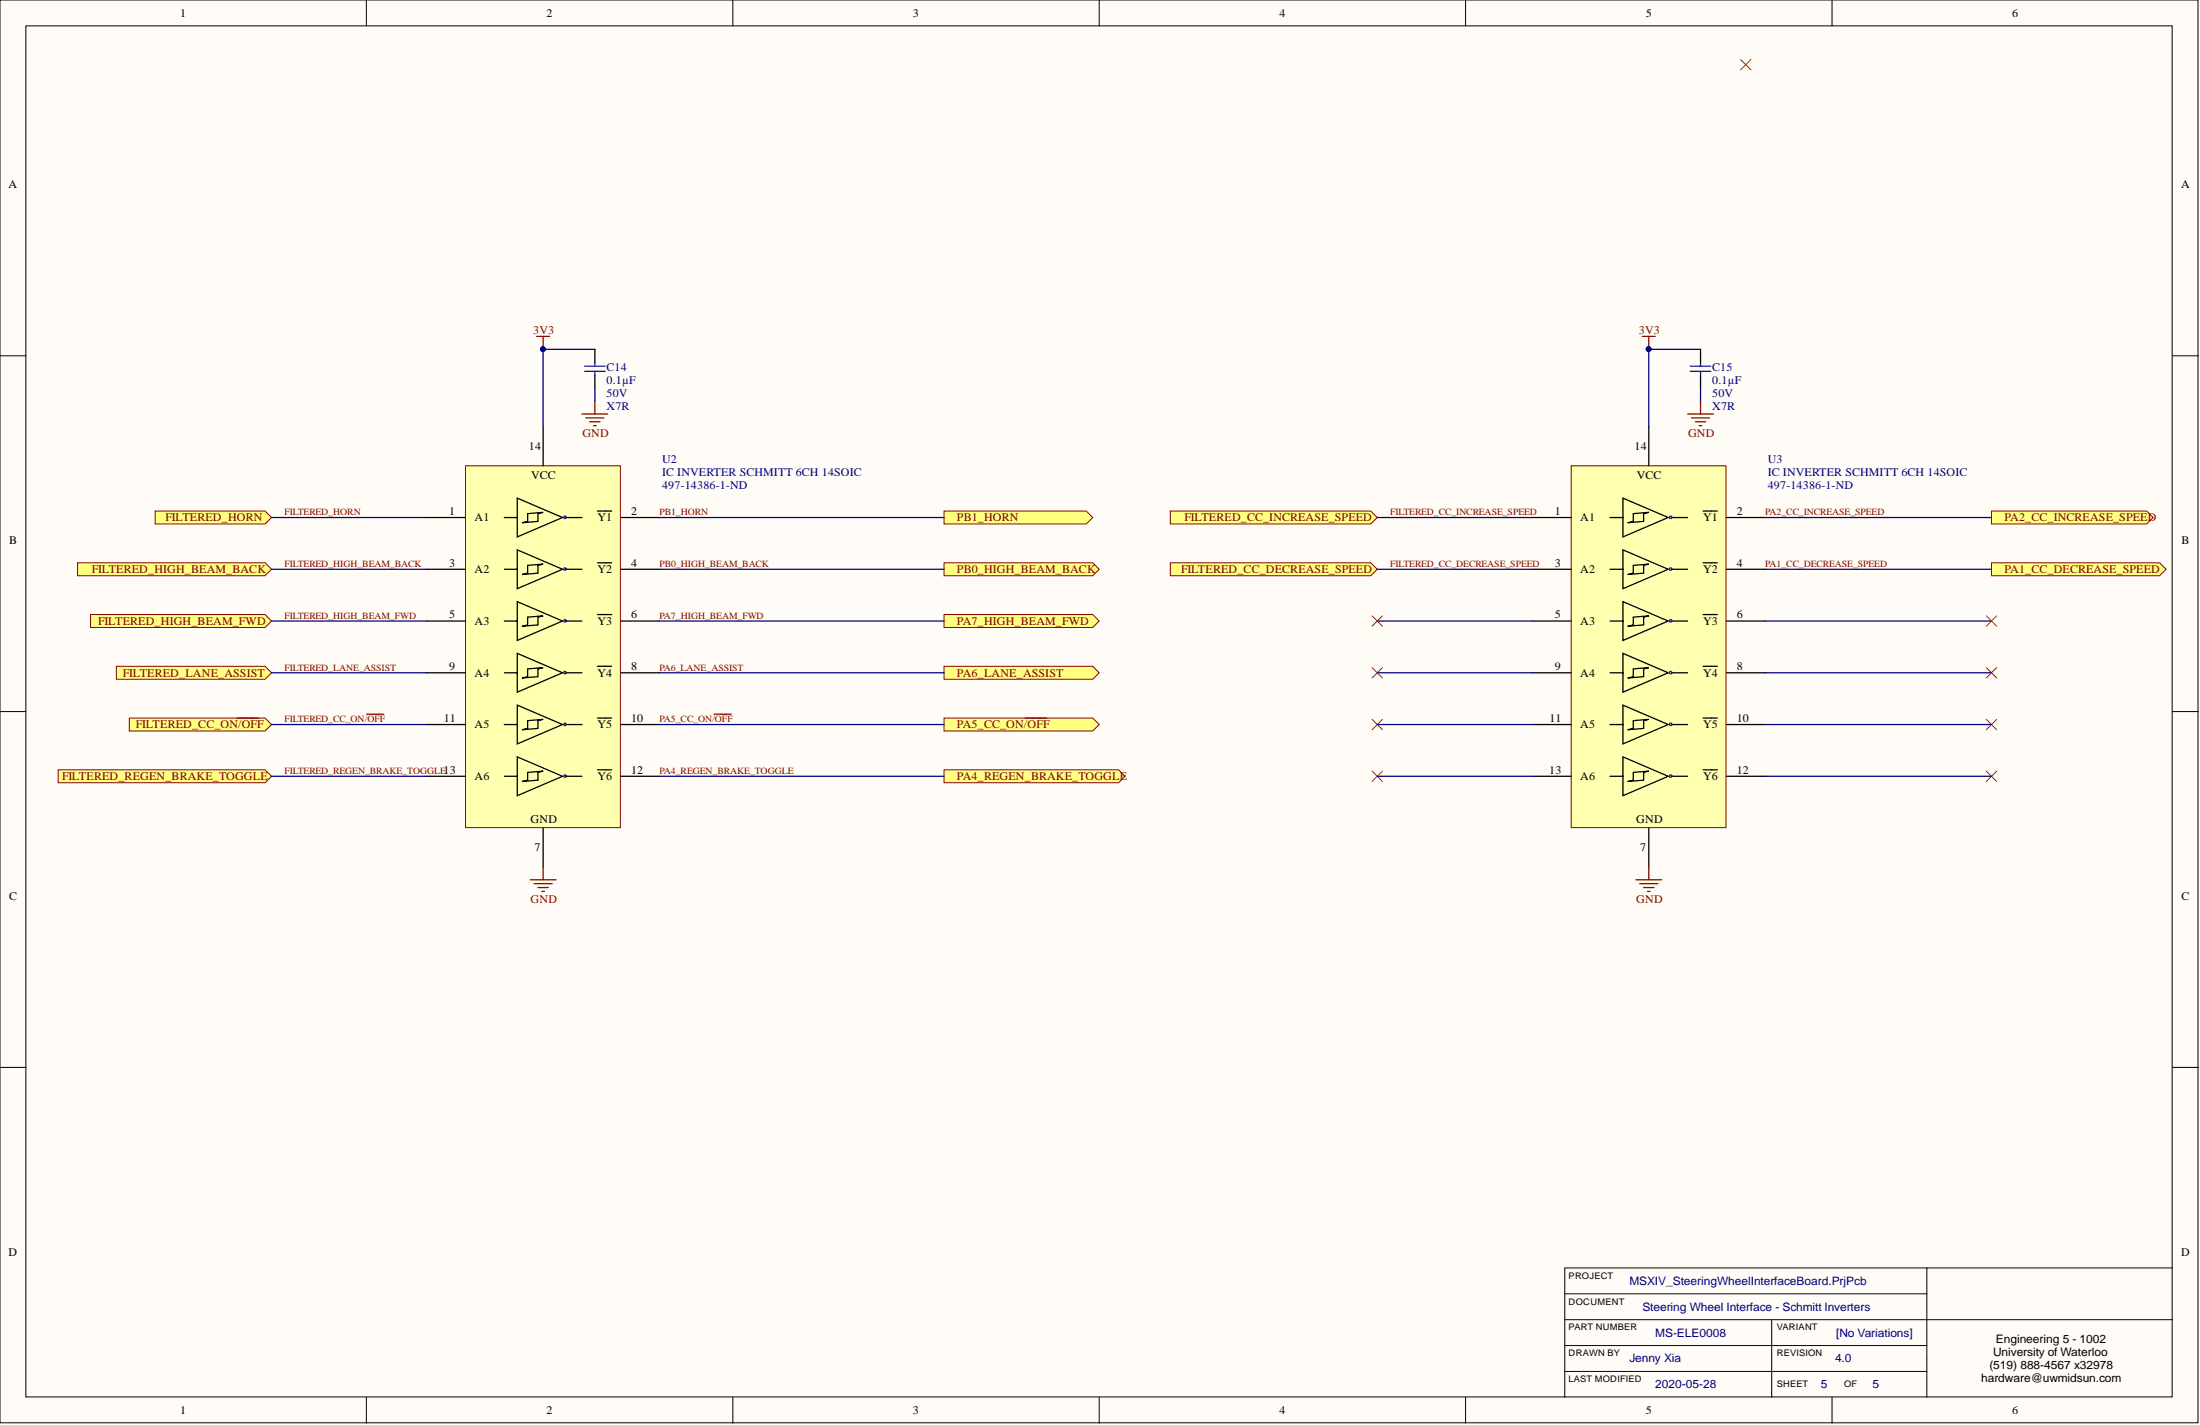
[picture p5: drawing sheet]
<svg xmlns="http://www.w3.org/2000/svg" width="431mm" height="279mm" viewBox="0 0 431 279" stroke-linecap="round" stroke-linejoin="round" font-family="sans-serif">
<g fill="#fffcf8" stroke="#000" stroke-width=".2">
<path d="M0 0h431.1v279h-431.1z"/>
<path d="M5.1 5.1h420.9v268.8h-420.9z"/>
</g>
<g fill="none" stroke="#000" stroke-width=".2">
<path d="M71.8 0v5.1M143.7 0v5.1M215.6 0v5.1M287.4 0v5.1M359.3 0v5.1M0 69.8h5.1M426.1 69.8h5M0 139.5h5.1M426.1 139.5h5M0 209.3h5.1M426.1 209.3h5M71.8 274v5"/>
<path d="M143.7 274v5M215.6 274v5M287.4 274v5M359.3 274v5"/>
</g>
<path d="M185.1 140.8h29.2l1.3 1.3-1.3 1.2h-29.2z" fill-rule="evenodd" fill="#ffff80" stroke="#800000" stroke-width=".2"/>
<path d="M201 140.8h4.2" fill="none" stroke="#800000" stroke-width=".25"/>
<g fill="#ffff80" stroke="#800000" stroke-width=".2">
<path d="M185.1 150.9h34.3l1.2 1.3-1.2 1.3h-34.3z" fill-rule="evenodd"/>
<path d="M185.1 120.5h29.2l1.3 1.3-1.3 1.2h-29.2z" fill-rule="evenodd"/>
<path d="M185.1 130.6h29.2l1.3 1.3-1.3 1.3h-29.2z" fill-rule="evenodd"/>
<path d="M185.1 100.2h27.9l1.3 1.3-1.3 1.2h-27.9z" fill-rule="evenodd"/>
<path d="M185.1 110.4h29.2l1.3 1.2-1.3 1.3h-29.2z" fill-rule="evenodd"/>
</g>
<path d="M71.9 140h3.3" fill="none" stroke="#800000" stroke-width=".25"/>
<path d="M91.3 91.3h30.4v71h-30.4z" fill="#ffffb0" stroke="#800000" stroke-width=".2"/>
<g fill="none" stroke="#000" stroke-width=".25">
<path d="M116.7 68.5v2.5M116.7 73.6v2.5M106.5 83.7v7.6M83.7 101.5h7.6M83.7 111.6h7.6M98.9 101.5h2.5v-3.8l8.9 3.8-8.9 3.8v-3.8M98.9 111.6h2.5v-3.8l8.9 3.8-8.9 3.8v-3.8M103.5 100.7l3-.2-1 .2v1.5l-3 .3 1-.3zM103.5 110.9l3-.3-1 .3v1.5l-3 .2 1-.2zM111.1 101.5h3M111.1 111.6h3M117.2 100.2h2.8"/>
<path d="M117.2 110.4h2.8M121.7 101.5h7.6M121.7 111.6h7.6M83.7 121.8h7.6M83.7 131.9h7.6M98.9 121.8h2.5v-3.8l8.9 3.8-8.9 3.8v-3.8M98.9 131.9h2.5v-3.8l8.9 3.8-8.9 3.8v-3.8M103.5 121l3-.2-1 .2v1.5l-3 .3 1-.3zM103.5 131.2l3-.3-1 .3v1.5l-3 .2 1-.2zM111.1 121.8h3M111.1 131.9h3M117.2 120.5h2.8"/>
<path d="M117.2 130.6h2.8M121.7 121.8h7.6M121.7 131.9h7.6M83.7 142.1h7.6M83.7 152.2h7.6M98.9 142.1h2.5v-3.8l8.9 3.8-8.9 3.8v-3.8M98.9 152.2h2.5v-3.8l8.9 3.8-8.9 3.8v-3.8M103.5 141.3l3-.3-1 .3v1.5l-3 .3 1-.3zM103.5 151.4l3-.2-1 .2v1.6l-3 .2 1-.2zM111.1 142.1h3M111.1 152.2h3M117.2 140.8h2.8"/>
<path d="M117.2 150.9h2.8M121.7 142.1h7.6M121.7 152.2h7.6M106.5 162.4v7.6"/>
</g>
<g fill="none" stroke="#00f" stroke-width=".25">
<path d="M114.6 72.8h4.1M114.6 71.8h4.1M116.7 71v.8M116.7 72.8v.8"/>
<circle cx="110.8" cy="101.4" r=".24"/>
<circle cx="110.8" cy="111.6" r=".24"/>
<circle cx="110.8" cy="121.7" r=".24"/>
<circle cx="110.8" cy="131.9" r=".24"/>
<circle cx="110.8" cy="142" r=".24"/>
<circle cx="110.8" cy="152.2" r=".24"/>
</g>
<g fill="none" stroke="#800000" stroke-width=".25">
<path d="M105.2 66h2.6M106.5 66v2.5M116.7 78.6v2.6M114.1 81.2h5.1M114.9 81.9h3.5M115.6 82.7h2.1M116.4 83.5h.5M140 140h3.4M104 172.5h5.1M104.7 173.3h3.6M105.5 174h2M106.3 174.8h.5"/>
<path d="M106.5 170v2.5"/>
</g>
<circle cx="106.5" cy="68.5" r=".47" fill="#000080" stroke="#000080" stroke-width=".2"/>
<g fill="#ffff80" stroke="#800000" stroke-width=".2">
<path d="M390.6 100.2h30.4l1.3 1.3-1.3 1.2h-30.4z" fill-rule="evenodd"/>
<path d="M390.6 110.4h32.9l1.3 1.2-1.3 1.3h-32.9z" fill-rule="evenodd"/>
</g>
<path d="M308.1 91.3h30.4v71h-30.4z" fill="#ffffb0" stroke="#800000" stroke-width=".2"/>
<g fill="none" stroke="#000" stroke-width=".25">
<path d="M333.5 68.5v2.5M333.5 73.6v2.5M323.4 83.7v7.6M300.5 101.5h7.6M300.5 111.6h7.6M315.7 101.5h2.6v-3.8l8.9 3.8-8.9 3.8v-3.8M315.7 111.6h2.6v-3.8l8.9 3.8-8.9 3.8v-3.8M320.3 100.7l3.1-.2-1.1 .2v1.5l-3 .3 1-.3zM320.3 110.9l3.1-.3-1.1 .3v1.5l-3 .2 1-.2zM327.9 101.5h3.1M327.9 111.6h3.1M334 100.2h2.8"/>
<path d="M334 110.4h2.8M338.6 101.5h7.6M338.6 111.6h7.6M300.5 121.8h7.6M300.5 131.9h7.6M315.7 121.8h2.6v-3.8l8.9 3.8-8.9 3.8v-3.8M315.7 131.9h2.6v-3.8l8.9 3.8-8.9 3.8v-3.8M320.3 121l3.1-.2-1.1 .2v1.5l-3 .3 1-.3zM320.3 131.2l3.1-.3-1.1 .3v1.5l-3 .2 1-.2zM327.9 121.8h3.1M327.9 131.9h3.1M334 120.5h2.8"/>
<path d="M334 130.6h2.8M338.6 121.8h7.6M338.6 131.9h7.6M300.5 142.1h7.6M300.5 152.2h7.6M315.7 142.1h2.6v-3.8l8.9 3.8-8.9 3.8v-3.8M315.7 152.2h2.6v-3.8l8.9 3.8-8.9 3.8v-3.8M320.3 141.3l3.1-.3-1.1 .3v1.5l-3 .3 1-.3zM320.3 151.4l3.1-.2-1.1 .2v1.6l-3 .2 1-.2zM327.9 142.1h3.1M327.9 152.2h3.1M334 140.8h2.8"/>
<path d="M334 150.9h2.8M338.6 142.1h7.6M338.6 152.2h7.6M323.4 162.4v7.6"/>
</g>
<g fill="none" stroke="#00f" stroke-width=".25">
<path d="M331.5 72.8h4M331.5 71.8h4M333.5 71v.8M333.5 72.8v.8"/>
<circle cx="327.6" cy="101.4" r=".24"/>
<circle cx="327.6" cy="111.6" r=".24"/>
<circle cx="327.6" cy="121.7" r=".24"/>
<circle cx="327.6" cy="131.9" r=".24"/>
<circle cx="327.6" cy="142" r=".24"/>
<circle cx="327.6" cy="152.2" r=".24"/>
</g>
<path d="M322.1 66h2.5M323.4 66v2.5M333.5 78.6v2.6M331 81.2h5M331.7 81.9h3.6M332.5 82.7h2M333.2 83.5h.5M320.8 172.5h5.1M321.6 173.3h3.5M322.3 174h2.1M323.1 174.8h.5M323.4 170v2.5" fill="none" stroke="#800000" stroke-width=".25"/>
<circle cx="323.3" cy="68.5" r=".47" fill="#000080" stroke="#000080" stroke-width=".2"/>
<path d="M306.9 253.7h71M306.9 258.8h119.2M347.4 258.8v15.2M377.9 248.6h-71v25.4M377.9 248.6h48.2M377.9 248.6v25.4M306.9 263.8h71M306.9 268.9h71" fill="none" stroke="#000" stroke-width=".2"/>
<g fill="#ffff80" stroke="#800000" stroke-width=".2">
<path d="M30.4 100.2h21.6l1.3 1.3-1.3 1.2h-21.6z" fill-rule="evenodd"/>
<path d="M15.2 110.4h36.8l1.3 1.2-1.3 1.3h-36.8z" fill-rule="evenodd"/>
<path d="M22.8 130.6h29.2l1.3 1.3-1.3 1.3h-29.2z" fill-rule="evenodd"/>
<path d="M17.8 120.5h34.2l1.3 1.3-1.3 1.2h-34.2z" fill-rule="evenodd"/>
<path d="M25.4 140.8h26.6l1.3 1.3-1.3 1.2h-26.6z" fill-rule="evenodd"/>
</g>
<path d="M46.5 140.8h4.2" fill="none" stroke="#800000" stroke-width=".25"/>
<g fill="#ffff80" stroke="#800000" stroke-width=".2">
<path d="M11.4 150.9h40.6l1.3 1.3-1.3 1.3h-40.6z" fill-rule="evenodd"/>
<path d="M229.5 100.2h39.3l1.3 1.3-1.3 1.2h-39.3z" fill-rule="evenodd"/>
<path d="M229.5 110.4h39.3l1.3 1.2-1.3 1.3h-39.3z" fill-rule="evenodd"/>
</g>
<g fill="none" stroke="#f00" stroke-width=".2">
<path d="M341.4 11.7l2 2M343.4 11.7l-2 2M269.1 120.8l2 2M269.1 130.9l2 2M271.1 120.8l-2 2M271.1 130.9l-2 2M389.5 120.8l2.1 2M389.5 130.9l2.1 2M391.6 120.8l-2.1 2M391.6 130.9l-2.1 2M269.1 141l2 2.1M269.1 151.2l2 2"/>
<path d="M271.1 141l-2 2.1M271.1 151.2l-2 2M389.5 141l2.1 2.1M389.5 151.2l2.1 2M391.6 141l-2.1 2.1M391.6 151.2l-2.1 2"/>
</g>
<g fill="none" stroke="#000080" stroke-width=".25">
<path d="M116.7 68.5h-10.2v15.2M116.7 76.1v2.5M333.5 68.5h-10.1v15.2M333.5 76.1v2.5M53.3 111.6h30.4M53.3 101.5h30.4M129.3 111.6h55.8M129.3 101.5h55.8M270.1 111.6h30.4M270.1 101.5h30.4M346.2 111.6h44.4M346.2 101.5h44.4"/>
<path d="M53.3 131.9h30.4M53.3 121.8h30.4M129.3 131.9h55.8M129.3 121.8h55.8M270.1 131.9h30.4M270.1 121.8h30.4M346.2 131.9h44.4M346.2 121.8h44.4M53.3 152.2h30.4M53.3 142.1h30.4M129.3 152.2h55.8M129.3 142.1h55.8"/>
<path d="M270.1 152.2h30.4M270.1 142.1h30.4M346.2 152.2h44.4M346.2 142.1h44.4"/>
</g>
<g fill="#000080" stroke="#000080" stroke-width=".2">
<circle cx="106.5" cy="68.5" r=".47"/>
<circle cx="323.3" cy="68.5" r=".47"/>
</g>
<g font-size="2.3">
<text x="35.3" y="3.3">1</text>
<text x="107.2" y="3.3">2</text>
<text x="179" y="3.3">3</text>
<text x="250.9" y="3.3">4</text>
<text x="322.8" y="3.3">5</text>
<text x="394.6" y="3.3">6</text>
<text x="1.7" y="37">A</text>
<text x="427.8" y="37">A</text>
<text x="103.7" y="88.3">14</text>
<text x="320.6" y="88.3">14</text>
<text x="104.1" y="93.9">VCC</text>
<text x="321" y="93.9">VCC</text>
<text x="88.1" y="101">1</text>
<text x="123.8" y="101">2</text>
<text x="304.9" y="101">1</text>
<text x="340.6" y="101">2</text>
<text x="1.8" y="106.7">B</text>
<text x="93.1" y="102.2">A1</text>
<text x="117.2" y="102.2">Y1</text>
<text x="309.9" y="102.2">A1</text>
<text x="334" y="102.2">Y1</text>
<text x="427.8" y="106.7">B</text>
<text x="88.1" y="111.1">3</text>
<text x="93.1" y="112.4">A2</text>
<text x="117.2" y="112.4">Y2</text>
<text x="123.8" y="111.1">4</text>
<text x="304.9" y="111.1">3</text>
<text x="309.9" y="112.4">A2</text>
<text x="334" y="112.4">Y2</text>
<text x="340.6" y="111.1">4</text>
<text x="88.1" y="121.3">5</text>
<text x="93.1" y="122.5">A3</text>
<text x="117.2" y="122.5">Y3</text>
<text x="123.8" y="121.3">6</text>
<text x="304.9" y="121.3">5</text>
<text x="309.9" y="122.5">A3</text>
<text x="334" y="122.5">Y3</text>
<text x="340.6" y="121.3">6</text>
<text x="88.1" y="131.4">9</text>
<text x="123.8" y="131.4">8</text>
<text x="304.9" y="131.4">9</text>
<text x="340.6" y="131.4">8</text>
<text x="93.1" y="132.7">A4</text>
<text x="117.2" y="132.7">Y4</text>
<text x="309.9" y="132.7">A4</text>
<text x="334" y="132.7">Y4</text>
<text x="87.1" y="141.6">11</text>
<text x="93.1" y="142.8">A5</text>
<text x="117.2" y="142.8">Y5</text>
<text x="123.8" y="141.6">10</text>
<text x="303.9" y="141.6">11</text>
<text x="309.9" y="142.8">A5</text>
<text x="334" y="142.8">Y5</text>
<text x="340.6" y="141.6">10</text>
<text x="87" y="151.7">13</text>
<text x="93.1" y="153">A6</text>
<text x="117.2" y="153">Y6</text>
<text x="123.8" y="151.7">12</text>
<text x="303.8" y="151.7">13</text>
<text x="309.9" y="153">A6</text>
<text x="334" y="153">Y6</text>
<text x="340.6" y="151.7">12</text>
<text x="104.1" y="161.3">GND</text>
<text x="320.9" y="161.3">GND</text>
<text x="104.8" y="166.9">7</text>
<text x="321.7" y="166.9">7</text>
<text x="1.8" y="176.5">C</text>
<text x="427.8" y="176.5">C</text>
<text x="1.7" y="246.2">D</text>
<text x="427.8" y="246.2">D</text>
<text x="391.4" y="263.3">Engineering 5 - 1002</text>
<text x="390.1" y="268.4">(519) 888-4567 x32978</text>
<text x="390.9" y="265.9">University of Waterloo</text>
<text x="388.5" y="270.9">hardware@uwmidsun.com</text>
<text x="35.3" y="277.3">1</text>
<text x="107.2" y="277.3">2</text>
<text x="179" y="277.3">3</text>
<text x="250.9" y="277.3">4</text>
<text x="322.8" y="277.3">5</text>
<text x="394.6" y="277.3">6</text>
</g>
<g font-size="2.3" fill="#800000">
<text x="104.6" y="65.4">3V3</text>
<text x="321.4" y="65.4">3V3</text>
<text x="114.2" y="85.7">GND</text>
<text x="331" y="85.7">GND</text>
<text x="32.5" y="102.2">FILTERED_HORN</text>
<text x="187.7" y="102.2">PB1_HORN</text>
<text x="232.3" y="102.2">FILTERED_CC_INCREASE_SPEED</text>
<text x="393.1" y="102.2">PA2_CC_INCREASE_SPEED</text>
<text x="18" y="112.4">FILTERED_HIGH_BEAM_BACK</text>
<text x="187.7" y="112.4">PB0_HIGH_BEAM_BACK</text>
<text x="231.6" y="112.4">FILTERED_CC_DECREASE_SPEED</text>
<text x="393.1" y="112.4">PA1_CC_DECREASE_SPEED</text>
<text x="19.3" y="122.5">FILTERED_HIGH_BEAM_FWD</text>
<text x="187.7" y="122.5">PA7_HIGH_BEAM_FWD</text>
<text x="24.1" y="132.7">FILTERED_LANE_ASSIST</text>
<text x="187.7" y="132.7">PA6_LANE_ASSIST</text>
<text x="26.6" y="142.8">FILTERED_CC_ON/OFF</text>
<text x="187.7" y="142.8">PA5_CC_ON/OFF</text>
<text x="12.2" y="153">FILTERED_REGEN_BRAKE_TOGGLE</text>
<text x="187.7" y="153">PA4_REGEN_BRAKE_TOGGLE</text>
<text x="104.1" y="177.1">GND</text>
<text x="320.9" y="177.1">GND</text>
</g>
<g font-size="2.3" fill="#000080">
<text x="118.9" y="75.3">0.1µF</text>
<text x="118.9" y="77.9">50V</text>
<text x="118.9" y="72.8">C14</text>
<text x="335.8" y="75.3">0.1µF</text>
<text x="335.8" y="77.9">50V</text>
<text x="335.8" y="72.8">C15</text>
<text x="118.9" y="80.4">X7R</text>
<text x="335.8" y="80.4">X7R</text>
<text x="129.8" y="95.9">497-14386-1-ND</text>
<text x="129.8" y="90.8">U2</text>
<text x="129.8" y="93.4">IC INVERTER SCHMITT 6CH 14SOIC</text>
<text x="346.7" y="95.9">497-14386-1-ND</text>
<text x="346.7" y="90.8">U3</text>
<text x="346.7" y="93.4">IC INVERTER SCHMITT 6CH 14SOIC</text>
<text x="319.5" y="251.9">MSXIV_SteeringWheelInterfaceBoard.PrjPcb</text>
<text x="322.1" y="257">Steering Wheel Interface - Schmitt Inverters</text>
<text x="324.6" y="262.1">MS-ELE0008</text>
<text x="360.1" y="262.1">[No Variations]</text>
<text x="319.5" y="267.1">Jenny Xia</text>
<text x="359.9" y="267.1">4.0</text>
<text x="324.6" y="272.2">2020-05-28</text>
<text x="357.1" y="272.2">5</text>
<text x="367.2" y="272.2">5</text>
</g>
<g font-size="1.9" fill="#800000">
<text x="55.8" y="101">FILTERED_HORN</text>
<text x="129.3" y="101">PB1_HORN</text>
<text x="272.6" y="101">FILTERED_CC_INCREASE_SPEED</text>
<text x="346.2" y="101">PA2_CC_INCREASE_SPEED</text>
<text x="55.8" y="111.2">FILTERED_HIGH_BEAM_BACK</text>
<text x="129.3" y="111.2">PB0_HIGH_BEAM_BACK</text>
<text x="272.6" y="111.2">FILTERED_CC_DECREASE_SPEED</text>
<text x="346.2" y="111.2">PA1_CC_DECREASE_SPEED</text>
<text x="55.8" y="121.3">FILTERED_HIGH_BEAM_FWD</text>
<text x="129.3" y="121.3">PA7_HIGH_BEAM_FWD</text>
<text x="55.8" y="131.5">FILTERED_LANE_ASSIST</text>
<text x="129.3" y="131.5">PA6_LANE_ASSIST</text>
<text x="55.8" y="141.6">FILTERED_CC_ON/OFF</text>
<text x="129.3" y="141.6">PA5_CC_ON/OFF</text>
<text x="55.8" y="151.8">FILTERED_REGEN_BRAKE_TOGGLE</text>
<text x="129.3" y="151.8">PA4_REGEN_BRAKE_TOGGLE</text>
</g>
<g font-size="1.8">
<text x="307.6" y="250.7">PROJECT</text>
<text x="307.6" y="255.8">DOCUMENT</text>
<text x="307.6" y="260.9">PART NUMBER</text>
<text x="348.5" y="260.9">VARIANT</text>
<text x="307.6" y="265.9">DRAWN BY</text>
<text x="348.5" y="265.9">REVISION</text>
<text x="307.6" y="271">LAST MODIFIED</text>
<text x="348.5" y="272">SHEET</text>
<text x="361.6" y="272">OF</text>
</g>
</svg>
